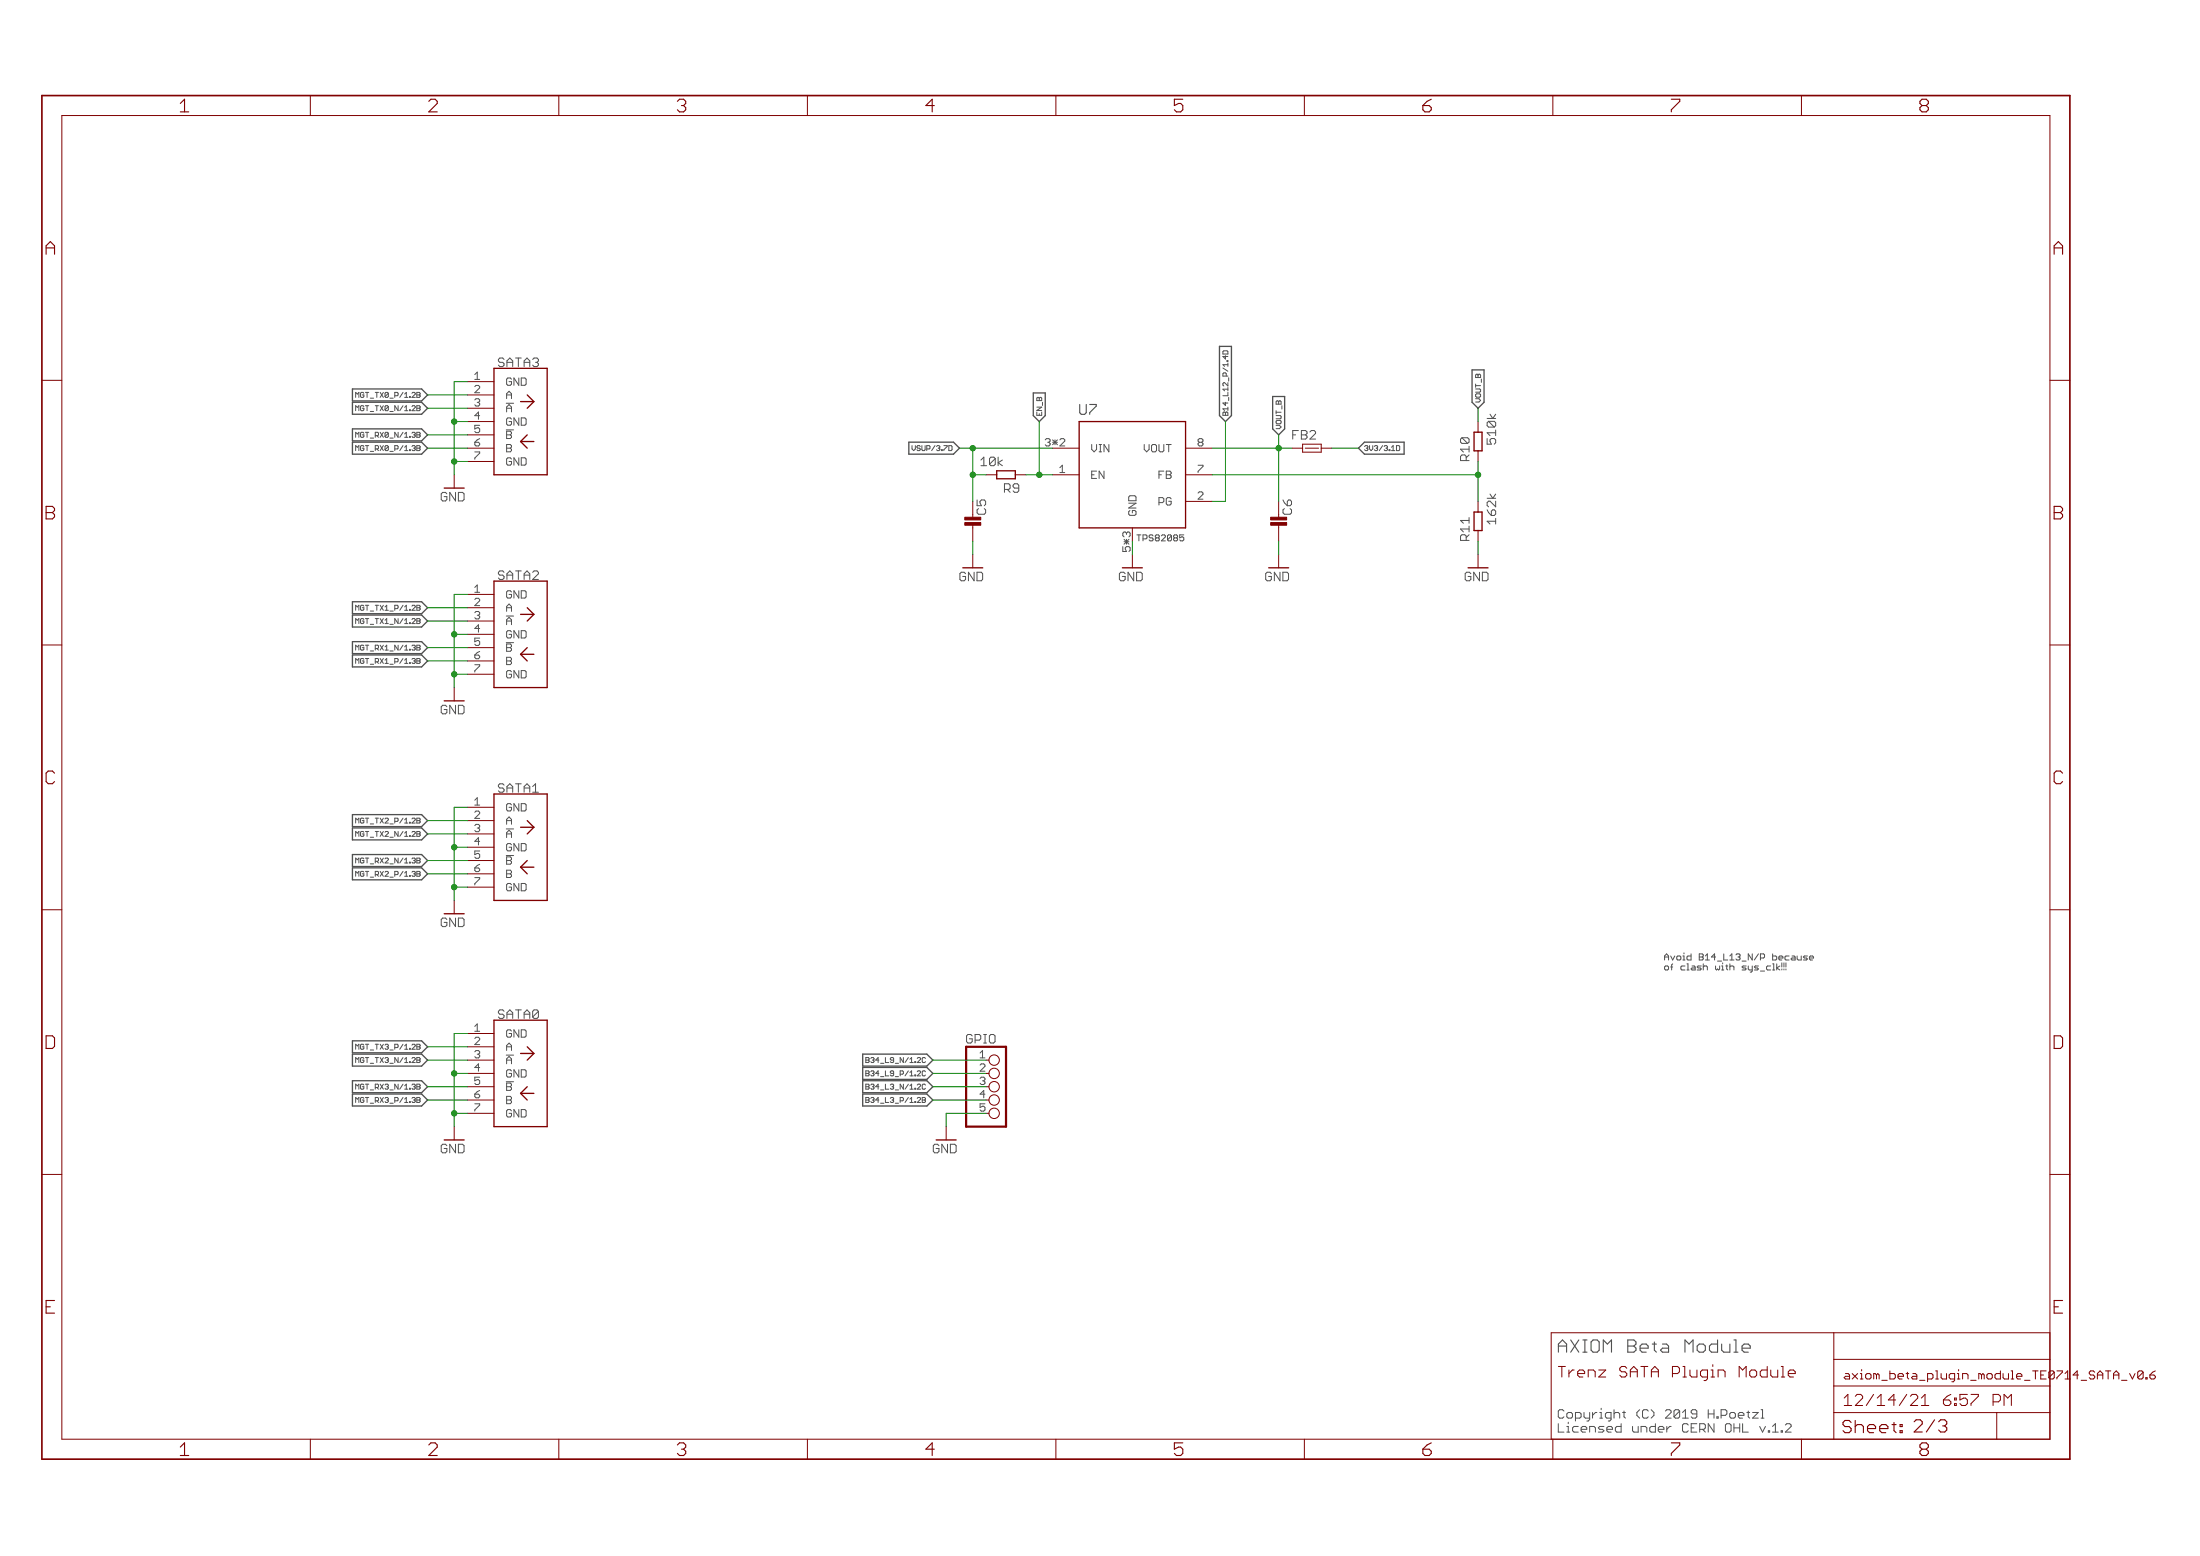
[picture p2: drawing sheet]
<svg xmlns="http://www.w3.org/2000/svg" width="420mm" height="297mm" viewBox="0 0 420 297" stroke-linecap="round" stroke-linejoin="round" font-family="sans-serif">
<g fill="none" stroke="#505050" stroke-width=".19">
<path d="M68.5 74.9l-.3 .3-.3-.3v1M68.5 77.4l-.3 .4-.3-.4v1M233.6 67.1l.1-.1h.6l.2 .1M68.5 82.5l-.3 .3-.3-.3v1M68.5 85.1l-.3 .3-.3-.3v.9M174.2 85.1v.6l.3 .3M218.5 84.9v.9l.5 .5M68.5 115.5l-.3 .4-.3-.4v1M68.5 118.1l-.3 .3-.3-.3v.9M217.1 102.1h.8M217.5 102.1v1.2M68.5 123.2l-.3 .3-.3-.3v.9"/>
<path d="M68.5 125.7l-.3 .3-.3-.3v.9M68.5 156.2l-.3 .3-.3-.3v.9M68.5 158.7l-.3 .3-.3-.3v1M68.5 163.8l-.3 .3-.3-.3v.9M68.5 166.3l-.3 .4-.3-.4v1M68.5 199.3l-.3 .4-.3-.4v1M345.6 183.1l.2 .2h.4M345.6 182.7l.2-.2h.4l.2 .2v.2h-.8M68.5 201.9l-.3 .3-.3-.3v.9M68.5 207l-.3 .3-.3-.3v.9M68.5 209.5l-.3 .3-.3-.3v1M165.4 202.4h.4"/>
<path d="M165.4 204.9h.4M165.4 210h.4M165.4 207.5h.4M165.8 202.4l.2 .1M165.8 204.9l.2 .2M165.8 210l.2 .1M165.8 207.5l.2 .1M166 202.1l-.2-.2h-.4v.9h.4l.2-.1M166 204.6l-.2-.2h-.4v1h.4l.2-.2M166 207.1l-.2-.1h-.4v.9h.4l.2-.1M166 209.7l-.2-.2h-.4v1h.4l.2-.2M166 202.2l-.2 .2"/>
<path d="M166 204.7l-.2 .2M166 209.8l-.2 .2M166 207.3l-.2 .2"/>
</g>
<g fill="none" stroke="#505050" stroke-width=".25">
<path d="M67.3 74.3h13.2l1.2 1.1-1.2 1.1h-13.2zM67.3 76.8h13.2l1.2 1.1-1.2 1.2h-13.2zM197.3 75h2.3v4.3l-1.1 1.2-1.2-1.2zM232.9 66.1h2.3v13.2l-1.2 1.2-1.1-1.2zM243.1 75.7h2.2v6.2l-1.1 1.1-1.1-1.1zM281.1 70.6h2.3v6.2l-1.1 1.1-1.2-1.1zM67.3 81.9h13.2l1.2 1.1-1.2 1.2h-13.2zM67.3 84.4h13.2l1.2 1.2-1.2 1.1h-13.2zM173.6 84.4h8.5l1.1 1.2-1.1 1.1h-8.5zM259.4 85.6l1.2-1.2h7.6v2.3h-7.6zM67.3 114.9h13.2l1.2 1.1-1.2 1.2h-13.2zM67.3 117.4h13.2l1.2 1.2-1.2 1.1h-13.2z"/>
<path d="M67.3 122.5h13.2l1.2 1.1-1.2 1.2h-13.2zM67.3 125h13.2l1.2 1.2-1.2 1.1h-13.2zM67.3 155.5h13.2l1.2 1.2-1.2 1.1h-13.2zM67.3 158.1h13.2l1.2 1.1-1.2 1.1h-13.2zM67.3 163.1h13.2l1.2 1.2-1.2 1.1h-13.2zM67.3 165.7h13.2l1.2 1.1-1.2 1.2h-13.2zM67.3 198.7h13.2l1.2 1.1-1.2 1.2h-13.2zM67.3 201.2h13.2l1.2 1.2-1.2 1.1h-13.2zM67.3 206.3h13.2l1.2 1.2-1.2 1.1h-13.2zM67.3 208.9h13.2l1.2 1.1-1.2 1.1h-13.2zM164.8 201.2h12.2l1.2 1.2-1.2 1.1h-12.2zM164.8 206.3h12.2l1.2 1.2-1.2 1.1h-12.2z"/>
<path d="M164.8 208.9h12.2l1.2 1.1-1.2 1.1h-12.2zM164.8 203.8h12.2l1.2 1.1-1.2 1.2h-12.2z"/>
</g>
<g fill="none" stroke="#800000" stroke-width=".19">
<path d="M59.3 18.2v3.9M106.7 18.2v3.9M154.2 18.2v3.9M201.7 18.2v3.9M249.1 18.2v3.9M296.6 18.2v3.9M344 18.2v3.9M11.8 22.1h379.7v252.6h-379.7zM8 72.6h3.8M89.3 72.9h5M89.3 75.4h5M89.3 77.9h5"/>
<path d="M391.5 72.6h3.8M86.7 90.6v2.6M89.3 80.5h5M89.3 83h5M89.3 85.6h5M89.3 88.1h5M185.8 95.7v3M188.3 90.6h2.1M193.9 90.6h2M201 85.6h5.1M201 90.6h5.1M226.4 85.6h5.1"/>
<path d="M226.4 95.7h5.1M226.4 90.6h5.1M244.2 95.7v3M246.7 85.6h2.1M248.8 84.8h3.5v1.5h-3.5zM249.3 85.6h2.5M252.3 85.6h2.1M282.3 80.5v2M282.3 86.1v2M282.3 95.7v2M89.3 113.5h5M89.3 116h5"/>
<path d="M89.3 118.6h5M185.8 100.3v3M185.8 105.9v2.5M216.3 105.9v2.5M244.2 100.3v3M244.2 105.9v2.5M282.3 101.3v2M282.3 105.9v2.5M8 123.1h3.8M86.7 131.3v2.5M89.3 121.1h5M89.3 123.6h5"/>
<path d="M89.3 126.2h5M89.3 128.7h5M391.5 123.1h3.8M89.3 154.1h5M89.3 156.7h5M89.3 159.2h5M8 173.7h3.8M86.7 171.9v2.5M89.3 161.7h5M89.3 164.3h5M89.3 166.8h5M89.3 169.4h5"/>
<path d="M391.5 173.7h3.8M89.3 197.3h5M89.3 199.8h5M86.7 215.1v2.5M89.3 202.4h5M89.3 204.9h5M89.3 207.5h5M89.3 210h5M89.3 212.5h5M180.7 215.1v2.5M8 224.2h3.8M391.5 224.2h3.8"/>
<path d="M350.2 254.4v20.3M350.2 259.5h41.3M391.5 254.4h-95.3v20.3M59.3 274.7v3.9M106.7 274.7v3.9M154.2 274.7v3.9M201.7 274.7v3.9M249.1 274.7v3.9M296.6 274.7v3.9M344 274.7v3.9M350.2 269.7h41.3M350.2 264.6h41.3"/>
<path d="M381.3 269.7v5M410.6 262.5h.8l.2 .2v.3l-.2 .2h-.6M411.6 261.7l-.5 .3"/>
<circle cx="189.9" cy="202.4" r=".99"/>
<circle cx="189.9" cy="204.9" r=".99"/>
<circle cx="189.9" cy="207.5" r=".99"/>
<circle cx="189.9" cy="210" r=".99"/>
<circle cx="189.9" cy="212.5" r=".99"/>
</g>
<path d="M8 18.2h387.3v260.4h-387.3z" fill="none" stroke="#800000" stroke-width=".32"/>
<g fill="none" stroke="#800000" stroke-width=".25">
<path d="M94.3 70.3h10.2v20.3h-10.2zM99.4 76.7h2.6M100.7 75.4l1.3 1.3M102 76.7l-1.3 1.2M99.4 84.3l1.3 1.3M99.4 84.3h2.6M100.7 83l-1.3 1.3M190.4 89.9h3.5v1.5h-3.5zM206.1 80.5h20.3v20.3h-20.3zM281.5 97.7h1.5v3.6h-1.5zM281.5 82.5h1.5v3.6h-1.5zM94.3 110.9h10.2v20.4h-10.2z"/>
<path d="M99.4 117.3h2.6M100.7 116l1.3 1.3M102 117.3l-1.3 1.3M99.4 124.9l1.3 1.3M99.4 124.9h2.6M100.7 123.6l-1.3 1.3M94.3 151.6h10.2v20.3h-10.2zM99.4 157.9h2.6M100.7 156.7l1.3 1.2M102 157.9l-1.3 1.3M99.4 165.5l1.3 1.3M99.4 165.5h2.6"/>
<path d="M100.7 164.3l-1.3 1.2M94.3 194.8h10.2v20.3h-10.2zM100.7 199.8l1.3 1.3M99.4 201.1h2.6M99.4 208.7l1.3 1.3M99.4 208.7h2.6M100.7 207.5l-1.3 1.2M102 201.1l-1.3 1.3"/>
</g>
<g fill="#800000" stroke="#800000" stroke-width=".19">
<path d="M242.7 99.8h3v.5h-3z"/>
<path d="M242.7 98.7h3v.6h-3z"/>
<path d="M184.3 99.8h3v.5h-3z"/>
<path d="M184.3 98.7h3v.6h-3z"/>
</g>
<path d="M184.5 199.8h7.6v15.3h-7.6z" fill="none" stroke="#800000" stroke-width=".42"/>
<g fill="none" stroke="#008000" stroke-width=".19">
<path d="M81.7 75.4h7.6M81.7 77.9h7.6M89.3 72.9h-2.6v17.7M282.3 77.9v2.6M81.7 83h7.6M81.7 85.6h7.6M86.7 88.1h2.6M86.7 80.5h2.6M183.2 85.6h17.8M185.8 85.6v10.1M185.8 90.6h2.5M195.9 90.6h5.1"/>
<path d="M198.5 80.5v10.1M231.5 85.6h15.2M231.5 90.6h50.8M234 80.5v15.2h-2.5M244.2 83v12.7M254.4 85.6h5M282.3 88.1v7.6M81.7 116h7.6M81.7 118.6h7.6M89.3 113.5h-2.6v17.8M185.8 103.3v2.6M216.3 103.3v2.6"/>
<path d="M244.2 103.3v2.6M282.3 103.3v2.6M81.7 123.6h7.6M81.7 126.2h7.6M86.7 128.7h2.6M86.7 121.1h2.6M81.7 156.7h7.6M81.7 159.2h7.6M89.3 154.1h-2.6v17.8M81.7 164.3h7.6M81.7 166.8h7.6M86.7 169.4h2.6"/>
<path d="M86.7 161.7h2.6M81.7 199.8h7.6M89.3 197.3h-2.6v17.8M81.7 202.4h7.6M81.7 207.5h7.6M81.7 210h7.6M86.7 212.5h2.6M86.7 204.9h2.6M178.2 204.9h10.1M178.2 202.4h10.1M178.2 207.5h10.1M178.2 210h10.1"/>
<path d="M188.3 212.5h-7.6v2.6"/>
</g>
<g fill="#008000" stroke="#008000" stroke-width=".19">
<circle cx="86.7" cy="88.1" r=".51"/>
<circle cx="86.7" cy="80.5" r=".51"/>
<circle cx="86.7" cy="128.7" r=".51"/>
<circle cx="86.7" cy="121.1" r=".51"/>
<circle cx="86.7" cy="169.4" r=".51"/>
<circle cx="86.7" cy="161.7" r=".51"/>
<circle cx="86.7" cy="212.5" r=".51"/>
<circle cx="86.7" cy="204.9" r=".51"/>
<circle cx="244.2" cy="85.6" r=".51"/>
<circle cx="198.5" cy="90.6" r=".51"/>
<circle cx="282.3" cy="90.6" r=".51"/>
<circle cx="185.8" cy="85.6" r=".51"/>
<circle cx="185.8" cy="90.6" r=".51"/>
</g>
<g font-size="3.7" fill="#800000">
<text x="34.8" y="21.4">1</text>
<text x="82.2" y="21.4">2</text>
<text x="129.7" y="21.4">3</text>
<text x="177.1" y="21.4">4</text>
<text x="224.6" y="21.4">5</text>
<text x="272.1" y="21.4">6</text>
<text x="319.5" y="21.4">7</text>
<text x="367" y="21.4">8</text>
<text x="9.1" y="48.6">A</text>
<text x="392.6" y="48.6">A</text>
<text x="9.1" y="99.2">B</text>
<text x="392.6" y="99.2">B</text>
<text x="9.1" y="149.7">C</text>
<text x="392.6" y="149.7">C</text>
<text x="9.1" y="200.2">D</text>
<text x="392.6" y="200.2">D</text>
<text x="9.1" y="250.8">E</text>
<text x="392.6" y="250.8">E</text>
<text x="34.8" y="277.9">1</text>
<text x="82.2" y="277.9">2</text>
<text x="129.7" y="277.9">3</text>
<text x="177.1" y="277.9">4</text>
<text x="224.6" y="277.9">5</text>
<text x="272.1" y="277.9">6</text>
<text x="319.5" y="277.9">7</text>
<text x="367" y="277.9">8</text>
</g>
<text font-size="3.6" fill="#505050" x="297.8" y="258.2">AXIOM Beta Module</text>
<text font-size="3.6" fill="#800000" x="352.2" y="273.6">Sheet: 2/3</text>
<g font-size="3.2" fill="#800000">
<text x="352.4" y="268.4">12/14/21</text>
<text x="370" y="268.4">6:57 PM</text>
</g>
<text font-size="3.1" fill="#800000" x="297.8" y="263">Trenz SATA Plugin Module</text>
<text font-size="2.9" fill="#505050" x="206.4" y="79.2">U7</text>
<g font-size="2.5" fill="#505050">
<text x="95.4" y="70.1">SATA3</text>
<text x="247.3" y="83.9">FB2</text>
<text x="187.6" y="89">10k</text>
<text x="281" y="87.8" transform="rotate(-90 281 87.8)">R10</text>
<text x="286" y="84.7" transform="rotate(-90 286 84.7)">510k</text>
<text x="192.2" y="94.1">R9</text>
<text x="188.6" y="98.2" transform="rotate(-90 188.6 98.2)">C5</text>
<text x="247" y="98.2" transform="rotate(-90 247 98.2)">C6</text>
<text x="286" y="100" transform="rotate(-90 286 100)">162k</text>
<text x="281" y="103" transform="rotate(-90 281 103)">R11</text>
<text x="95.4" y="110.7">SATA2</text>
<text x="95.4" y="151.3">SATA1</text>
<text x="95.4" y="194.5">SATA0</text>
<text x="184.8" y="199.2">GPIO</text>
<text x="297.8" y="270.8">Copyright (C) 2019 H.Poetzl</text>
<text x="297.8" y="273.5">Licensed under CERN OHL v.1.2</text>
</g>
<g font-size="2.5" fill="#800000">
<text x="84.5" y="95.7">GND</text>
<text x="183.6" y="110.9">GND</text>
<text x="214" y="110.9">GND</text>
<text x="242" y="110.9">GND</text>
<text x="280.1" y="110.9">GND</text>
<text x="84.5" y="136.3">GND</text>
<text x="84.5" y="177">GND</text>
<text x="84.5" y="220.1">GND</text>
<text x="178.5" y="220.1">GND</text>
</g>
<g font-size="2.3" fill="#800000">
<text x="352.4" y="263.3">axiom_beta_plugin_module_TE0</text>
<text x="392.2" y="263.3">714_SATA_v0.6</text>
</g>
<g font-size="2.1" fill="#505050">
<text x="91" y="72.5">1</text>
<text x="91" y="75">2</text>
<text x="91" y="77.6">3</text>
<text x="97" y="73.6">GND</text>
<text x="97" y="76.2">A</text>
<text x="91" y="80.1">4</text>
<text x="91" y="82.7">5</text>
<text x="97" y="78.7">A</text>
<text x="97" y="81.2">GND</text>
<text x="97" y="83.8">B</text>
<text x="91" y="85.2">6</text>
<text x="91" y="87.7">7</text>
<text x="97" y="86.3">B</text>
<text x="97" y="88.8">GND</text>
<text x="200.2" y="85.2">3*2</text>
<text x="208.8" y="86.3">VIN</text>
<text x="219.2" y="86.3">VOUT</text>
<text x="229.1" y="85.2">8</text>
<text x="202.8" y="90.3">1</text>
<text x="208.8" y="91.4">EN</text>
<text x="221.8" y="91.4">FB</text>
<text x="229.1" y="95.4">2</text>
<text x="229.1" y="90.3">7</text>
<text x="217.3" y="98.4" transform="rotate(-90 217.3 98.4)">GND</text>
<text x="221.8" y="96.5">PG</text>
<text x="91" y="113.1">1</text>
<text x="91" y="115.7">2</text>
<text x="91" y="118.2">3</text>
<text x="97" y="114.2">GND</text>
<text x="97" y="116.8">A</text>
<text x="97" y="119.3">A</text>
<text x="91" y="120.7">4</text>
<text x="91" y="123.3">5</text>
<text x="91" y="125.8">6</text>
<text x="97" y="121.9">GND</text>
<text x="97" y="124.4">B</text>
<text x="91" y="128.4">7</text>
<text x="97" y="126.9">B</text>
<text x="97" y="129.5">GND</text>
<text x="91" y="153.8">1</text>
<text x="97" y="154.9">GND</text>
<text x="91" y="156.3">2</text>
<text x="91" y="158.8">3</text>
<text x="91" y="161.4">4</text>
<text x="97" y="157.4">A</text>
<text x="97" y="160">A</text>
<text x="91" y="163.9">5</text>
<text x="91" y="166.5">6</text>
<text x="97" y="162.5">GND</text>
<text x="97" y="165">B</text>
<text x="97" y="167.6">B</text>
<text x="91" y="169">7</text>
<text x="97" y="170.1">GND</text>
<text x="91" y="196.9">1</text>
<text x="91" y="199.5">2</text>
<text x="91" y="202">3</text>
<text x="97" y="198">GND</text>
<text x="97" y="200.6">A</text>
<text x="97" y="203.1">A</text>
<text x="91" y="204.6">4</text>
<text x="91" y="207.1">5</text>
<text x="91" y="209.6">6</text>
<text x="97" y="205.7">GND</text>
<text x="97" y="208.2">B</text>
<text x="187.5" y="209.6">4</text>
<text x="91" y="212.2">7</text>
<text x="97" y="210.7">B</text>
<text x="97" y="213.3">GND</text>
</g>
<g font-size="2.1" fill="#800000">
<text x="216.2" y="105" transform="rotate(-90 216.2 105)">5*3</text>
<text x="187.5" y="202">1</text>
<text x="187.5" y="204.6">2</text>
<text x="187.5" y="207.1">3</text>
<text x="187.5" y="212.2">5</text>
</g>
<g font-size="1.8" fill="#505050">
<text x="218.1" y="103.3">TPS82085</text>
<text x="318.2" y="183.3">Avoid B14_L13_N/P because</text>
<text x="318.2" y="185.2">of clash with sys_clk!!!</text>
</g>
<g font-size="1.4" fill="#505050">
<text x="69" y="75.9">MGT_TX0_P/1.2B</text>
<text x="283.1" y="76.8" transform="rotate(-90 283.1 76.8)">VOUT_B</text>
<text x="69" y="78.4">MGT_TX0_N/1.2B</text>
<text x="69" y="83.5">MGT_RX0_N/1.3B</text>
<text x="199.3" y="79.3" transform="rotate(-90 199.3 79.3)">EN_B</text>
<text x="234.9" y="79.3" transform="rotate(-90 234.9 79.3)">B14_L12_P/1.4D</text>
<text x="245" y="81.9" transform="rotate(-90 245 81.9)">VOUT_B</text>
<text x="69" y="86.1">MGT_RX0_P/1.3B</text>
<text x="174.8" y="86.1">VSUP/3.7D</text>
<text x="260.9" y="86.1">3V3/3.1D</text>
<text x="69" y="116.5">MGT_TX1_P/1.2B</text>
<text x="69" y="119.1">MGT_TX1_N/1.2B</text>
<text x="69" y="124.1">MGT_RX1_N/1.3B</text>
<text x="69" y="126.7">MGT_RX1_P/1.3B</text>
<text x="69" y="157.2">MGT_TX2_P/1.2B</text>
<text x="69" y="159.7">MGT_TX2_N/1.2B</text>
<text x="69" y="164.8">MGT_RX2_N/1.3B</text>
<text x="69" y="167.3">MGT_RX2_P/1.3B</text>
<text x="69" y="200.3">MGT_TX3_P/1.2B</text>
<text x="69" y="202.9">MGT_TX3_N/1.2B</text>
<text x="166.3" y="202.9">B34_L9_N/1.2C</text>
<text x="69" y="208">MGT_RX3_N/1.3B</text>
<text x="166.3" y="205.4">B34_L9_P/1.2C</text>
<text x="166.3" y="208">B34_L3_N/1.2C</text>
<text x="69" y="210.5">MGT_RX3_P/1.3B</text>
<text x="166.3" y="210.5">B34_L3_P/1.2B</text>
</g>
</svg>
